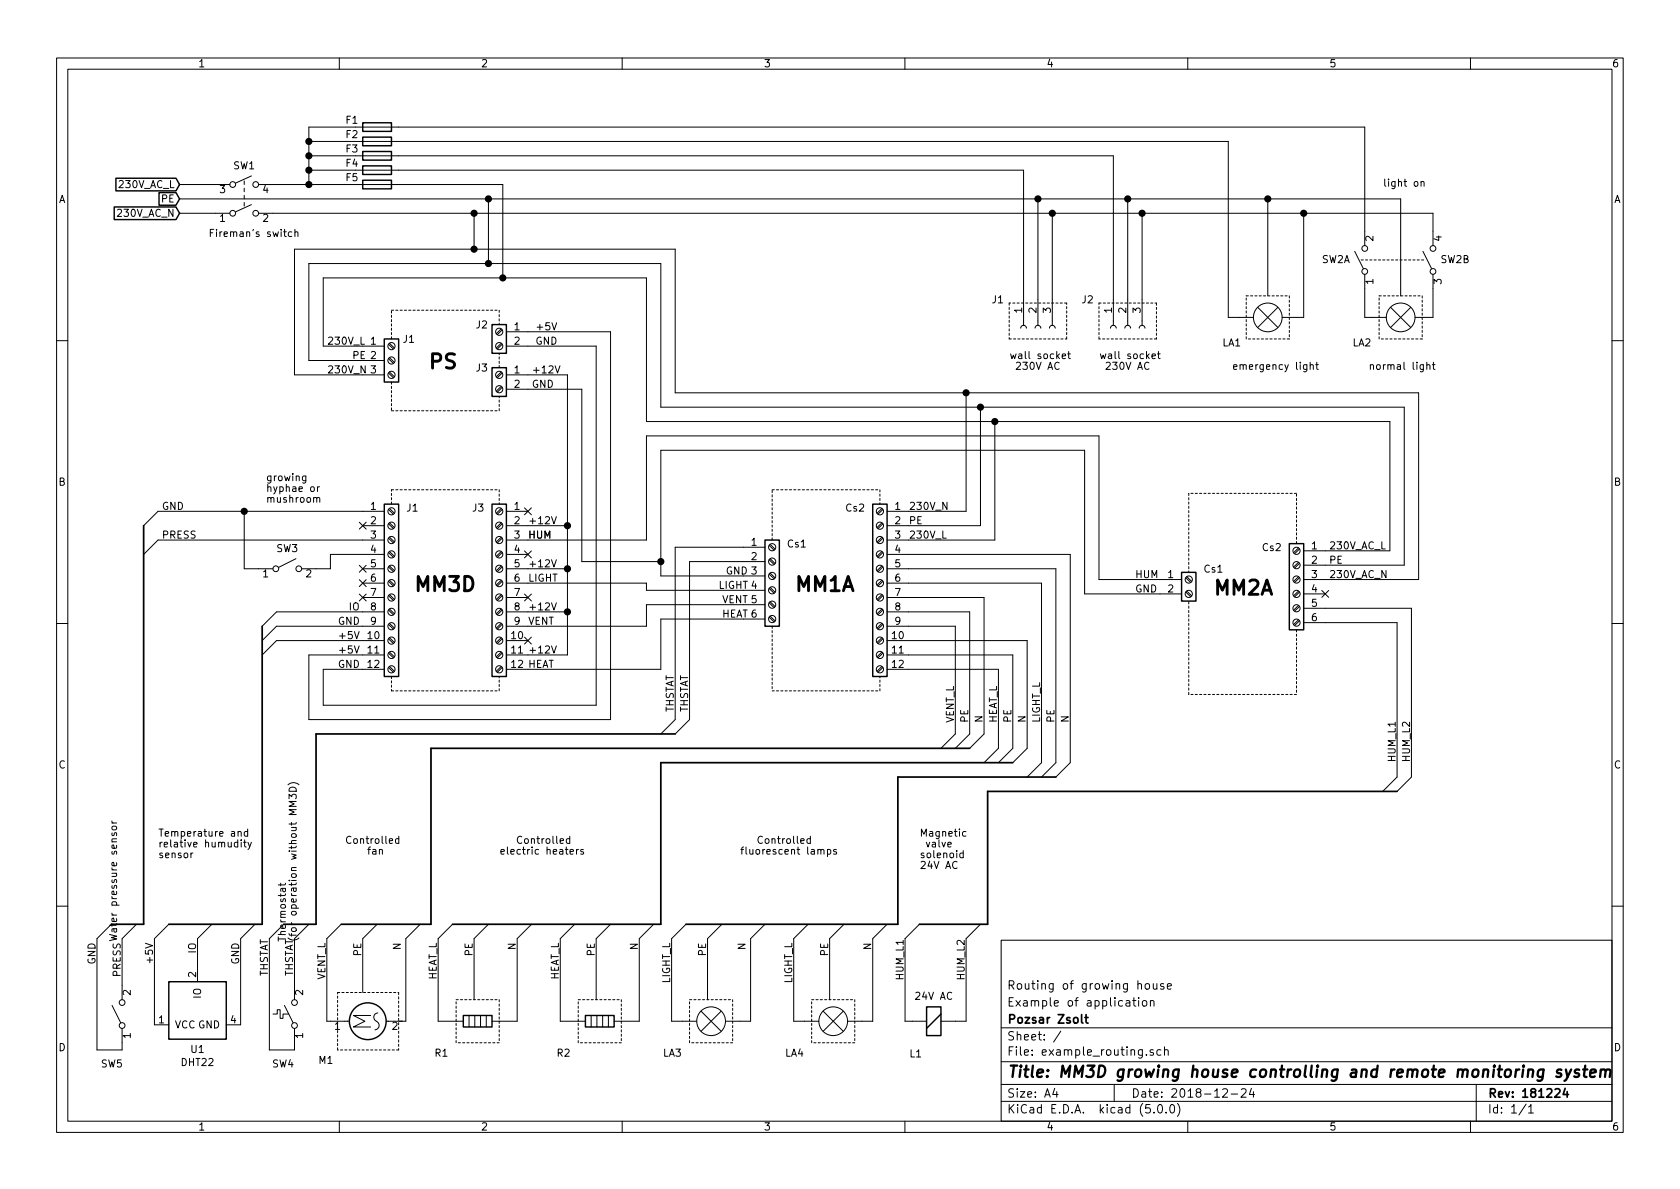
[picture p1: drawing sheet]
<svg xmlns="http://www.w3.org/2000/svg" width="297mm" height="210mm" viewBox="0 0 297 210" stroke-linecap="round" stroke-linejoin="round" font-family="sans-serif">
<g fill="none" stroke="#000" stroke-width=".18">
<path d="M10 10.3h277v189.9h-277zM12 12.2h273v186.1h-273zM60 10.3v1.9M110 10.3v1.9M160 10.3v1.9M210 10.3v1.9M260 10.3v1.9M31.7 32.6h8.9M31.7 37.7h8.9M31.7 35.2h215.9v17.1M43.2 32v.6M43.2 33.3v.6"/>
<path d="M43.2 34.5v.7M43.2 35.8v.6M44.4 36.2l-2.7 1.3M44.4 31.1l-2.7 1.3M45.7 32.6h43.2v16.5M45.7 37.7h207.7v5.7M54.6 32.6v-10.1h186.7v20.9M54.6 30.1h126.4v27.4M54.6 27.6h142.2v29.9M54.6 25h162.6v31.1h4.4M83.8 37.7v6.4M86.4 35.2v11.4"/>
<path d="M183.5 35.2v22.3M186.1 37.7v19.8M199.4 35.2v22.3M201.9 37.7v19.8M224.2 35.2v17.1M230.5 37.7v18.4h-3.8M250.2 32.2l.3-.1 .1 .1v.7h-.3l-.3-.2zM251.3 32.2l.1-.1 .3 .1 .1 .7M251.3 32.1v.8M50.1 41h.5M50.3 40.6v1.1l.3 .1M51.6 41h-.4l-.2 .2 .1 .6h.5"/>
<path d="M52.1 41.1l.2-.1h.3l.1 .8M52.1 40.6v1.2M88.6 58.2l-.8 .8M88.8 58.3l-.9 .9M89.5 58.7h18.4v68.5h-53.3v-11.4h13.3M97.6 57.1l.4 1.2 .4-1.2M180.5 58l.1-.3 .3-.2 .4 .2 .2 .3M183 58l.1-.3 .3-.2 .4 .2 .2 .3M185.5 58l.2-.3 .3-.2 .4 .2 .2 .3M196.3 58l.2-.3 .2-.2 .5 .2 .2 .3M198.9 58l.1-.3 .3-.2 .4 .2 .2 .3M201.4 58l.1-.3 .3-.2 .5 .2 .1 .3"/>
<path d="M222.4 54.4l3.5 3.5M225.9 54.4l-3.5 3.5M239.5 44.4l1.5 3.1M241.3 48.5v7.6h3.8M245.9 54.4l3.5 3.5M249.4 54.4l-3.5 3.5M251.6 44.4l1.5 3.1M253.4 48.5v7.6h-3.2M10 60.2h2M67.9 66.3h-15.8v-22.2h67.3v25.4h131.4v33h-20.3M67.9 61.2h-10.8v-12.1h57.2v25.4h131.4v22.9h-15.2M67.9 63.7h-13.3v-17.1h62.2v25.4h131.5v27.9h-17.8"/>
<path d="M68.7 66l.8 .8M68.7 63.4l.8 .9M68.7 60.9l.8 .8M68.9 65.8l.8 .8M68.9 63.2l.8 .9M68.9 60.7l.8 .8M88.6 68.3l-.8 .9M88.6 65.8l-.8 .8M88.6 60.7l-.8 .8M88.8 68.5l-.9 .8M88.8 66l-.9 .8M88.8 60.9l-.9 .8"/>
<path d="M89.5 68.8h13.4v30.5h13.9M89.5 66.3h10.8v49.5h-10.8M89.5 61.2h15.9v63.5h-48.3v-6.3h10.8M98.1 64.7l.5 1.3 .4-1.3M170.8 69.5v20.9h-14M173.4 72v21h-16.6M175.9 74.5v21h-19.1M187.3 64.2a.6 .6 0 0 0-.9 .4 .6 .6 0 0 0 .6 .7l.3-.1M187.8 63l.6-.1v-.3h-.4l-.2 .2 .1 .6h.5M188.8 62.6h.5M189 62.1v1.1l.3 .2M203.1 64.2a.6 .6 0 0 0-.8 .4 .6 .6 0 0 0 .6 .7l.2-.1"/>
<path d="M203.7 63l.6-.1-.1-.3h-.3l-.2 .2 .1 .6h.4M204.6 62.6h.5M204.8 62.1v1.1l.3 .2M231.1 64.5v1l-.3 .3-.3-.1M231.1 64.5h-.4l-.2 .2 .1 .6h.5M231.6 64.6l.2-.1h.3l.1 .8M231.6 64.1v1.2M232.6 64.5h.5M232.8 64.1v1l.3 .2M251.7 64.5l-.1 1.1-.2 .2-.3-.1M251.7 64.5h-.4l-.2 .2 .1 .6h.5M252.3 64.6l.2-.1h.3v.8"/>
<path d="M252.3 64.1v1.2M253.2 64.5h.5M253.4 64.1v1l.3 .2M285 60.2h2M43.2 90.4v10.2h5.1M52.3 98.8l-3 1.5M54.1 84.2v1l-.3 .2h-.3M54.1 84.2h-.4l-.2 .2 .1 .6h.5M55 86.1h.3l.3 .2v.4l-.3 .2h-.3l-.1-.2zM55.4 88.1l.3-.1h.3v.8M56 88.2l.2-.2h.3v.8M56.1 86.1v.8"/>
<path d="M56.5 86.1h-.3l-.1 .2M63.5 92.3l1.2 1.3M63.5 100l1.2 1.2M64.1 93h3.8M64.7 92.3l-1.2 1.3M64.7 100l-1.2 1.2M67.9 90.4h-40l-2.5 2.6M67.9 95.5h-40l-2.5 2.5M67.9 98h-9.5v2.6h-5.1M68.7 97.7l.8 .8M68.7 95.2l.8 .8M68.7 92.6l.8 .9"/>
<path d="M68.7 90.1l.8 .8M68.9 97.5l.8 .9M68.9 95l.8 .8M68.9 92.5l.8 .8M68.9 89.9l.8 .8M88.6 97.5l-.8 .9M88.6 95l-.8 .8M88.6 92.5l-.8 .8M88.6 89.9l-.8 .8M88.8 97.7l-.9 .8M88.8 95.2l-.9 .8M88.8 92.6l-.9 .9"/>
<path d="M88.8 90.1l-.9 .8M89.5 95.5h24.8v-18.4h80v25.4h14.6M89.5 90.4h3.8M89.5 93h10.8M89.5 98h3.8M92.7 89.8l1.3 1.2M92.7 97.4l1.3 1.2M94 89.8l-1.3 1.2M94 97.4l-1.3 1.2M97.5 91.4l.4 1.2 .5-1.2M97.5 99l.4 1.2 .5-1.2M135.3 96.8h-15.9v30.4l-2.6 2.6"/>
<path d="M135.3 99.3h-13.4v27.9l-2.5 2.6M136 99l.9 .8M136 96.4l.9 .9M136.2 98.8l.8 .8M136.2 96.3l.8 .8M155.9 97.5l-.8 .9M155.9 95l-.8 .8M155.9 92.5l-.8 .8M155.9 89.9l-.8 .8M156.1 97.7l-.9 .8M156.1 95.2l-.9 .8M156.1 92.6l-.9 .9"/>
<path d="M156.1 90.1l-.9 .8M156.8 98h32.4v36.9l-2.5 2.5M229.6 99.4l-.9 .9M229.6 96.9l-.9 .8M229.8 99.6l-.9 .9M229.8 97.1l-.9 .8M10 110.3h2M62.7 114.2l.4 1.3 .4-1.3M62.7 111.7l.4 1.2 .4-1.2M63.5 102.5l1.2 1.2M63.5 105l1.2 1.3M64.1 100.6h3.8"/>
<path d="M64.1 103.1h3.8M64.1 105.7h3.8M64.7 102.5l-1.2 1.2M64.7 105l-1.2 1.3M67.9 113.3h-19l-2.5 2.5M67.9 108.2h-19l-2.5 2.5M67.9 110.7h-19l-2.5 2.6M68.7 118l.8 .9M68.7 115.5l.8 .8M68.7 112.9l.8 .9M68.7 110.4l.8 .8M68.7 107.9l.8 .8"/>
<path d="M68.7 105.3l.8 .9M68.7 102.8l.8 .8M68.7 100.2l.8 .9M68.9 117.9l.8 .8M68.9 115.3l.8 .8M68.9 112.8l.8 .8M68.9 110.2l.8 .9M68.9 107.7l.8 .8M68.9 105.2l.8 .8M68.9 102.6l.8 .8M68.9 100.1l.8 .8M88.6 117.9l-.8 .8"/>
<path d="M88.6 115.3l-.8 .8M88.6 112.8l-.8 .8M88.6 110.2l-.8 .9M88.6 107.7l-.8 .8M88.6 105.2l-.8 .8M88.6 102.6l-.8 .8M88.6 100.1l-.8 .8M88.8 118l-.9 .9M88.8 115.5l-.9 .8M88.8 112.9l-.9 .9M88.8 110.4l-.9 .8M88.8 107.9l-.9 .8"/>
<path d="M88.8 105.3l-.9 .9M88.8 102.8l-.9 .8M88.8 100.2l-.9 .9M89.5 103.1h24.8v1.3h21M89.5 113.3h3.8M89.5 100.6h10.8M89.5 105.7h3.8M89.5 108.2h10.8M92.7 105l1.3 1.3M92.7 112.7l1.3 1.2M94 105l-1.3 1.3M94 112.7l-1.3 1.2"/>
<path d="M97.5 106.6l.4 1.3 .5-1.3M97.5 114.2l.4 1.3 .5-1.3M135.3 101.8h-18.5v-22.2h75v25.4h17.1M135.3 106.9h-21v3.8h-24.8M135.3 109.5h-18.5v8.9h-27.3M136 109.1l.9 .9M136 106.6l.9 .8M136 104.1l.9 .8M136 101.5l.9 .9M136.2 109l.8 .8M136.2 106.4l.8 .9M136.2 103.9l.8 .8"/>
<path d="M136.2 101.3l.8 .9M155.9 117.9l-.8 .8M155.9 115.3l-.8 .8M155.9 112.8l-.8 .8M155.9 110.2l-.8 .9M155.9 107.7l-.8 .8M155.9 105.2l-.8 .8M155.9 102.6l-.8 .8M155.9 100.1l-.8 .8M156.1 118l-.9 .9M156.1 115.5l-.9 .8M156.1 112.9l-.9 .9"/>
<path d="M156.1 110.4l-.9 .8M156.1 107.9l-.9 .8M156.1 105.3l-.9 .9M156.1 102.8l-.9 .8M156.1 100.2l-.9 .9M156.8 113.3h24.8v19l-2.5 2.6M156.8 115.8h22.3v16.5l-2.6 2.6M156.8 118.4h19.7v13.9l-2.5 2.6M156.8 100.6h29.9v34.3l-2.6 2.5M156.8 103.1h27.3v31.8l-2.5 2.5M156.8 105.7h17.2v24.1l-2.6 2.5M156.8 108.2h14.6v21.6l-2.5 2.5"/>
<path d="M156.8 110.7h12.1v19.1l-2.5 2.5M209.7 104.7l.8 .8M209.7 102.2l.8 .8M209.8 104.5l.9 .9M209.8 102l.9 .8M229.6 109.6l-.9 .8M229.6 107.1l-.9 .8M229.6 104.5l-.9 .9M229.6 102l-.9 .8M229.8 109.8l-.9 .8M229.8 107.2l-.9 .9M229.8 104.7l-.9 .8"/>
<path d="M229.8 102.2l-.9 .8M230.5 105h3.8M230.5 107.6h19.1v29.8l-2.6 2.5M230.5 110.1h16.5v27.3l-2.5 2.5M233.7 104.4l1.2 1.2M234.9 104.4l-1.2 1.2M285 110.3h2M50.9 138.8a1.4 1.4 0 0 1 2 0M51.3 139.3a.67 .67 0 0 1 .7-.1 .67 .67 0 0 1 .4 .7h-1.3zM19.8 145.2v.2l.2 .1M19.8 145.5h.8M19.8 147.3v.3l.2 .2 .1-.1 .2-.4h.3v.5"/>
<path d="M19.8 146.2l.7-.1 .1 .2v.3l-.2 .2-.5-.1-.1-.2zM34.1 150.8l-.2 .1-.1 .2M42 149l-.3-.1-.3 .3 .2 .5h.4M42 148.5v1.3M42.1 147.2l.2-.2 .3 .1v.8M42.1 147v.9M42.6 148.5v.1M42.6 148.9v.9M43.1 148.9h.4M43.3 148.5v1.1l.2 .2M43.8 147.1l-.4-.1-.2 .3 .1 .5h.5M43.8 146.6v1.3"/>
<path d="M43.8 148.9l.3 .9M44.4 148.9l-.4 1.2-.2 .1M49.6 156.2v.5M50.5 156.2l-.2 .3h-1.1M51.1 141.2v-.7l.5 .4 .1-.4h.4l.3 .2-.2 .5M52.4 143.2h-1.3l.9 .4-.9 .4h1.3M52.4 141.7h-1.3l.9 .5-.9 .4h1.3M65.9 150.3h.5l.1 .7M66.5 150.5l-.5 .1-.1 .1v.3h.6M67.1 150.3l.2-.1 .3 .1v.7M67.1 150.2v.8M70.5 148.4l-.3-.1-.3 .2 .1 .6h.5"/>
<path d="M70.5 147.9v1.2M98.4 147.9v1.1l.2 .1M99 148.7l.6-.1v-.2l-.4-.1-.2 .2 .1 .6h.5M100.7 148.4l-.3-.1-.3 .2 .2 .6h.4M100.7 147.9v1.2M100.8 150.6l.6-.1-.1-.2-.3-.1-.2 .2v.6h.5M101.9 150.2v.8M102.3 150.2l-.4 .2M103.1 150.3l-.3-.1-.1 .2v.2l.4 .1v.3h-.4M141 147.9v1.1l.1 .1M141.6 148.7l.6-.1-.1-.2-.3-.1-.2 .2v.6h.5M143.3 148.4l-.4-.1-.2 .2 .1 .6h.5"/>
<path d="M143.3 147.9v1.2M145.1 150.4l.2-.2 .3 .1 .1 .7M146.3 150.3l.4-.1 .2 .2-.1 .6h-.5M146.3 150.2v1.3M147.9 150.3l-.3-.1-.2 .2v.2l.5 .1v.3h-.5M167.6 149.3l.6-.1-.1-.2-.3-.1-.2 .2v.6h.5M169.2 152.4a.6 .6 0 0 0-.8 .5 .6 .6 0 0 0 .6 .7l.2-.1M170.3 150.9l-.3-.1-.3 .3 .1 .5h.5M170.3 150.4v1.3M170.8 147.1l-.4-.1-.2 .3 .1 .5h.5M10 160.2h2M19.7 163.4l-2.6 2.6v19.7h4.5v-3.8"/>
<path d="M19.8 177.8l1.5 3M24.1 163.4l-2.5 2.6v10.8M29.8 163.4l-2.5 2.6v15.2h2.5M37.5 163.4l-2.6 2.6v7.6M45.1 163.4l-2.6 2.6v15.2h-2.5M48.3 179.3h.7v-.7h.5v1.5h.5v-.8h1.1M50.2 163.4l-2.6 2.6v19.7h4.5v-3.8M50.3 177.8l1.5 3M54.6 163.4l-2.5 2.6v10.8M60.3 163.4l-2.5 2.6v14.6h4M65.5 179.6h-3l2 1-2 1h3M66.7 163.4l-2.6 2.6v9.5"/>
<path d="M66.8 179.1a.82 .82 0 0 0-.7 .8 .82 .82 0 0 0 .7 .8 .77 .77 0 0 1 .2 .9 .77 .77 0 0 1-.7 .5M74.3 163.4l-2.5 2.6v14.6h-3.5M80 163.4l-2.5 2.6v14.6h4.4M82.9 179.6v2M83.9 179.6v2M85 179.6v2M86 179.6v2M86.4 163.4l-2.6 2.6v10.8M94 163.4l-2.6 2.6v14.6h-4.4M101.6 163.4l-2.5 2.6v14.6h4.4M104.5 179.6v2M105.5 179.6v2"/>
<path d="M106.6 179.6v2M107.6 179.6v2M107.9 163.4l-2.5 2.6v10.8M115.6 163.4l-2.6 2.6v14.6h-4.4M121.3 163.4l-2.6 2.6v14.6h4.5M124 178.8l3.5 3.6M127.5 178.8l-3.5 3.6M127.6 163.4l-2.5 2.6v10.8M135.3 163.4l-2.6 2.6v14.6h-4.4M142.9 163.4l-2.6 2.6v14.6h4.5M145.5 178.8l3.6 3.6M149.1 178.8l-3.6 3.6"/>
<path d="M149.2 163.4l-2.5 2.6v10.8M156.8 163.4l-2.5 2.6v14.6h-4.4M162.6 163.4l-2.6 2.6v14.6h3.8M173.4 163.4l-2.6 2.6v14.6h-4.4M177 166.3h108v32h-108zM199.1 177h.6l.1 .9M199.8 177.3l-.5 .1-.2 .2v.2l.2 .1 .5-.1M200.3 176.9h.5M200.5 176.4v1.3l.3 .2M201.3 176.4v.2M201.3 176.9v1M202.1 177.1l.2-.2 .4 .2v.7l-.2 .1-.4-.1z"/>
<path d="M202.5 174.1l.3-.2 .4 .2 .1 .5-.2 .2-.3 .1-.3-.1zM203.4 177.1l.2-.2 .4 .1v.9M203.4 176.9v1M203.9 173.9l.1 .9 .3 .1 .2-.1M204.5 173.9v1M205.8 174a.37 .37 0 0 0-.6 .1l.1 .3 .5 .1v.1l-.2 .3-.4-.1M206.4 174.4l.7-.1-.1-.3-.4-.1-.2 .2 .1 .7h.5M285 160.2h2M60 198.3v1.9M110 198.3v1.9M160 198.3v1.9M177 194.8h108"/>
<path d="M177 191.8h108M177 187.8h108M177 181.8h108M186.5 192.5l-.4 1h1M186.8 193v1M187.6 182.3l-1.3 2M197 191.8v3M202.7 186.5v.1M203.9 185.7a.37 .37 0 0 0-.6 .1l.1 .2 .5 .2 .1 .1-.2 .3-.5-.1M204 196.7v.1M204.8 195.5l.4-.2a.94 .94 0 0 1 0 1.5 .79 .79 0 0 1-.4-1.3zM205.3 185.7l-.5-.1-.3 .3 .2 .6h.6"/>
<path d="M205.9 185.7h.1a.37 .37 0 0 1 .6 .1v.8M205.9 185.1v1.5M206.2 196.7v.1M207 195.4l.3-.1a.94 .94 0 0 1 0 1.5 .82 .82 0 0 1-.3-1.4zM208.2 195.1a1.71 1.71 0 0 1 0 2.3M210 198.3v1.9M216.2 192.7l.2-.2h.4l.2 .5-.9 1h.9M217.7 193.5h1.1M219.5 192.7l.2-.2h.3l.3 .2v.3v.2l-.9 .8h.9M221.3 192.5l-.4 1h.9M221.6 193v1M260 198.3v1.9"/>
<path d="M261 191.8v6.5M269.8 195.2l-1.2 2M270.3 195.8l.4-.5v1.5M270.3 196.8h.8"/>
<circle cx="41.1" cy="37.7" r=".51"/>
<circle cx="41.1" cy="32.6" r=".51"/>
<circle cx="45.2" cy="32.6" r=".51"/>
<circle cx="45.2" cy="37.7" r=".51"/>
<circle cx="88.3" cy="58.7" r=".63"/>
<circle cx="224.2" cy="56.1" r="2.54"/>
<circle cx="241.3" cy="43.9" r=".51"/>
<circle cx="241.3" cy="48" r=".51"/>
<circle cx="247.6" cy="56.1" r="2.54"/>
<circle cx="253.4" cy="48" r=".51"/>
<circle cx="253.4" cy="43.9" r=".51"/>
<circle cx="69.2" cy="61.2" r=".63"/>
<circle cx="69.2" cy="66.3" r=".63"/>
<circle cx="69.2" cy="63.7" r=".63"/>
<circle cx="88.3" cy="61.2" r=".63"/>
<circle cx="88.3" cy="66.3" r=".63"/>
<circle cx="88.3" cy="68.8" r=".63"/>
<circle cx="69.2" cy="93" r=".63"/>
<circle cx="69.2" cy="90.4" r=".63"/>
<circle cx="69.2" cy="98" r=".63"/>
<circle cx="69.2" cy="95.5" r=".63"/>
<circle cx="88.3" cy="90.4" r=".63"/>
<circle cx="88.3" cy="95.5" r=".63"/>
<circle cx="88.3" cy="98" r=".63"/>
<circle cx="88.3" cy="93" r=".63"/>
<circle cx="136.5" cy="96.8" r=".63"/>
<circle cx="136.5" cy="99.3" r=".63"/>
<circle cx="155.6" cy="98" r=".63"/>
<circle cx="155.6" cy="90.4" r=".63"/>
<circle cx="155.6" cy="93" r=".63"/>
<circle cx="155.6" cy="95.5" r=".63"/>
<circle cx="229.2" cy="99.9" r=".63"/>
<circle cx="229.2" cy="97.4" r=".63"/>
<circle cx="48.8" cy="100.6" r=".51"/>
<circle cx="52.8" cy="100.6" r=".51"/>
<circle cx="69.2" cy="118.4" r=".63"/>
<circle cx="69.2" cy="113.3" r=".63"/>
<circle cx="69.2" cy="110.7" r=".63"/>
<circle cx="69.2" cy="115.8" r=".63"/>
<circle cx="69.2" cy="108.2" r=".63"/>
<circle cx="69.2" cy="105.7" r=".63"/>
<circle cx="69.2" cy="103.1" r=".63"/>
<circle cx="69.2" cy="100.6" r=".63"/>
<circle cx="88.3" cy="115.8" r=".63"/>
<circle cx="88.3" cy="108.2" r=".63"/>
<circle cx="88.3" cy="113.3" r=".63"/>
<circle cx="88.3" cy="103.1" r=".63"/>
<circle cx="88.3" cy="110.7" r=".63"/>
<circle cx="88.3" cy="118.4" r=".63"/>
<circle cx="88.3" cy="105.7" r=".63"/>
<circle cx="88.3" cy="100.6" r=".63"/>
<circle cx="136.5" cy="109.5" r=".63"/>
<circle cx="136.5" cy="101.8" r=".63"/>
<circle cx="136.5" cy="106.9" r=".63"/>
<circle cx="136.5" cy="104.4" r=".63"/>
<circle cx="155.6" cy="118.4" r=".63"/>
<circle cx="155.6" cy="115.8" r=".63"/>
<circle cx="155.6" cy="113.3" r=".63"/>
<circle cx="155.6" cy="108.2" r=".63"/>
<circle cx="155.6" cy="105.7" r=".63"/>
<circle cx="155.6" cy="103.1" r=".63"/>
<circle cx="155.6" cy="100.6" r=".63"/>
<circle cx="155.6" cy="110.7" r=".63"/>
<circle cx="210.2" cy="102.5" r=".63"/>
<circle cx="210.2" cy="105" r=".63"/>
<circle cx="229.2" cy="107.6" r=".63"/>
<circle cx="229.2" cy="102.5" r=".63"/>
<circle cx="229.2" cy="105" r=".63"/>
<circle cx="229.2" cy="110.1" r=".63"/>
<circle cx="21.6" cy="177.3" r=".51"/>
<circle cx="52.1" cy="177.3" r=".51"/>
<circle cx="21.6" cy="181.4" r=".51"/>
<circle cx="52.1" cy="181.4" r=".51"/>
<circle cx="125.7" cy="180.6" r="2.54"/>
<circle cx="147.3" cy="180.6" r="2.54"/>
</g>
<g fill="none" stroke="#000" stroke-width=".3">
<path d="M25.4 93v70.4h-5.7M46.4 110.7v52.7h-16.6M119.4 129.8h-63.5v33.6h-5.7M171.4 132.3h-95.2v31.1h-15.9M179.1 134.9h-62.3v28.5h-36.8M186.7 137.4h-28v26h-37.4M247 139.9h-72.4v23.5h-12M191.2 179.4v1.3l.3 .2M191.8 179.9h.6M192 179.4v1.3l.4 .2M275 192.7l.2-.2h.3l.2 .2 .1 .3-.9 1h.9M276.7 192.5l-.3 1h.9"/>
<path d="M277.1 193v1"/>
</g>
<path d="M272.9 189.1l-.2 1.6a.58 .58 0 0 1-.9 .3M272.9 189.2a.68 .68 0 0 0-1 .3v.6l.1 .2 .2 .1 .6-.1M276.1 189.2a.49 .49 0 0 0-.8 .3v.2l.5 .1 .3 .3-.4 .3-.5-.1M276.9 189.1l.3 1.3M277.8 189.1l-.9 1.8-.3 .2M279.2 189.2a.49 .49 0 0 0-.8 .3l.3 .3 .4 .1 .1 .2-.3 .3-.6-.1M279.9 189.1h.8M280.3 188.4l-.2 1.8v.1l.4 .1M281.2 189.8l.9-.2v-.4l-.6-.1-.3 .3v.9l.2 .1 .6-.1M283 189.3a.52 .52 0 0 1 .9 .1l-.1 1M283.1 189.1l-.2 1.3M283.9 189.4l.3-.3 .5 .1 .1 .2-.2 1" fill="none" stroke="#000" stroke-width=".41"/>
<g fill="none" stroke="#000" stroke-width=".25">
<path d="M20.2 36.6h10.9l.6 1.1-.6 1.1h-10.9zM20.5 31.5h10.6l.6 1.1-.6 1.2h-10.6zM28.1 34.1h3l.6 1.1-.6 1.1h-3zM64.1 31.9h5.1v1.5h-5.1zM64.1 29.3h5.1v1.6h-5.1zM64.1 26.8h5.1v1.5h-5.1zM64.1 24.3h5.1v1.5h-5.1zM64.1 21.7h5.1v1.5h-5.1zM67.9 59.9h2.6v7.7h-2.6zM87 57.4h2.5v5.1h-2.5zM87 65h2.5v5.1h-2.5zM67.9 89.1h2.6v30.5h-2.6z"/>
<path d="M87 89.1h2.5v30.5h-2.5zM135.3 95.5h2.5v15.2h-2.5zM154.3 89.1h2.5v30.5h-2.5zM228 96.1h2.5v15.3h-2.5zM208.9 101.2h2.6v5.1h-2.6zM29.8 173.6h10.2v10.2h-10.2zM81.9 179.6h5.1v2h-5.1zM103.5 179.6h5.1v2h-5.1zM163.8 178h2.6v5.1h-2.6zM166.4 179.3l-2.6 2.6"/>
<circle cx="65" cy="180.6" r="3.3"/>
</g>
<g fill="none" stroke="#000" stroke-width=".18" stroke-dasharray=".4 .4">
<path d="M69.2 59.9v-5M69.2 54.9h19.1M88.3 54.9v2.5M178.4 59.9h10.2M178.4 53.6v6.3M188.6 59.9v-6.3M188.6 53.6h-10.2M194.3 59.9v-6.3M194.3 53.6h10.2M204.5 53.6v6.3M204.5 59.9h-10.2M220.3 52.3h7.7"/>
<path d="M220.3 59.9v-7.6M228 52.3v7.6M228 59.9h-7.7M240.7 46h11.4M243.8 52.3h7.7M243.8 59.9v-7.6M251.5 52.3v7.6M251.5 59.9h-7.7M69.2 67.6v5M69.2 72.6h19.1M88.3 72.6v-2.5M88.3 65v-2.5"/>
<path d="M69.2 89.1v-2.5M69.2 86.6h19.1M88.3 86.6v2.5M136.5 95.5v-8.9M136.5 86.6h19.1M155.6 86.6v2.5M210.2 87.2v14M229.2 96.1v-8.9M229.2 87.2h-19M69.2 119.6v2.6M136.5 110.7v11.5M229.2 111.4v11.4"/>
<path d="M69.2 122.2h19.1M88.3 122.2v-2.6M136.5 122.2h19.1M155.6 122.2v-2.6M210.2 122.8v-16.5M229.2 122.8h-19M59.7 175.5h10.8M70.5 175.5v10.2M80.6 176.8h7.7M88.3 176.8v7.6M102.2 176.8h7.7M109.9 176.8v7.6"/>
<path d="M121.9 176.8h7.6M129.5 176.8v7.6M143.5 176.8h7.6M151.1 176.8v7.6M59.7 185.7v-10.2M70.5 185.7h-10.8M80.6 184.4v-7.6M88.3 184.4h-7.7M102.2 184.4v-7.6M109.9 184.4h-7.7M121.9 184.4v-7.6M129.5 184.4h-7.6"/>
<path d="M143.5 184.4v-7.6M151.1 184.4h-7.6"/>
</g>
<g fill="#000" stroke="#000" stroke-width=".25">
<circle cx="54.6" cy="27.6" r=".51"/>
<circle cx="54.6" cy="32.6" r=".51"/>
<circle cx="54.6" cy="30.1" r=".51"/>
<circle cx="54.6" cy="25" r=".51"/>
<circle cx="83.8" cy="37.7" r=".51"/>
<circle cx="86.4" cy="35.2" r=".51"/>
<circle cx="183.5" cy="35.2" r=".51"/>
<circle cx="186.1" cy="37.7" r=".51"/>
<circle cx="199.4" cy="35.2" r=".51"/>
<circle cx="201.9" cy="37.7" r=".51"/>
<circle cx="224.2" cy="35.2" r=".51"/>
<circle cx="230.5" cy="37.7" r=".51"/>
<circle cx="83.8" cy="44.1" r=".51"/>
<circle cx="86.4" cy="46.6" r=".51"/>
<circle cx="88.9" cy="49.1" r=".51"/>
<circle cx="170.8" cy="69.5" r=".51"/>
<circle cx="173.4" cy="72" r=".51"/>
<circle cx="175.9" cy="74.5" r=".51"/>
<circle cx="43.2" cy="90.4" r=".51"/>
<circle cx="100.3" cy="93" r=".51"/>
<circle cx="116.8" cy="99.3" r=".51"/>
<circle cx="100.3" cy="100.6" r=".51"/>
<circle cx="100.3" cy="108.2" r=".51"/>
</g>
<g font-size="3.5">
<text x="75.6" y="65.2">PS</text>
<text x="73" y="104.6">MM3D</text>
<text x="140.3" y="104.6">MM1A</text>
<text x="215" y="105.2">MM2A</text>
</g>
<text font-size="2.8" x="178" y="190.5">Title: MM3D growing house controlling and remote monitoring system</text>
<g font-size="2.1">
<text x="178" y="178">Example of application</text>
<text x="178" y="175">Routing of growing house</text>
<text x="178" y="184">Sheet: /</text>
<text x="178" y="181">Pozsar Zsolt</text>
<text x="178" y="186.7">File: example_routing.sch</text>
<text x="178" y="196.9">KiCad E.D.A. kicad (5.0.0)</text>
<text x="178" y="194.1">Size: A4</text>
<text x="200" y="194.1">Date: 2018-12-24</text>
<text x="263" y="194.1">Rev: 181224</text>
<text x="263" y="196.9">Id: 1/1</text>
</g>
<g font-size="1.8">
<text x="35" y="11.9">1</text>
<text x="85" y="11.9">2</text>
<text x="135" y="11.9">3</text>
<text x="185" y="11.9">4</text>
<text x="235" y="11.9">5</text>
<text x="285" y="11.9">6</text>
<text x="61.2" y="21.9">F1</text>
<text x="41.3" y="29.9">SW1</text>
<text x="61.2" y="29.5">F4</text>
<text x="61.2" y="27">F3</text>
<text x="61.2" y="24.4">F2</text>
<text x="10.4" y="35.9">A</text>
<text x="21.2" y="33.3">230V_AC_L</text>
<text x="28.6" y="35.8">PE</text>
<text x="38.9" y="34.2">3</text>
<text x="46.5" y="34.2">4</text>
<text x="61.2" y="32">F5</text>
<text x="244.5" y="33">light on</text>
<text x="285.4" y="35.9">A</text>
<text x="21" y="38.3">230V_AC_N</text>
<text x="36.8" y="41.9">Fireman's switch</text>
<text x="38.9" y="39.2">1</text>
<text x="46.5" y="39.2">2</text>
<text x="233.7" y="46.5">SW2A</text>
<text x="242.8" y="42.6" transform="rotate(-90 242.8 42.6)">2</text>
<text x="254.7" y="46.5">SW2B</text>
<text x="254.9" y="42.6" transform="rotate(-90 254.9 42.6)">4</text>
<text x="175.5" y="53.6">J1</text>
<text x="191.3" y="53.6">J2</text>
<text x="242.8" y="50.3" transform="rotate(-90 242.8 50.3)">1</text>
<text x="254.9" y="50.3" transform="rotate(-90 254.9 50.3)">3</text>
<text x="84.2" y="58.1">J2</text>
<text x="91" y="58.4">1</text>
<text x="94.6" y="58.4">+5V</text>
<text x="180.7" y="55.3" transform="rotate(-90 180.7 55.3)">1</text>
<text x="183.3" y="55.3" transform="rotate(-90 183.3 55.3)">2</text>
<text x="185.8" y="55.3" transform="rotate(-90 185.8 55.3)">3</text>
<text x="196.6" y="55.3" transform="rotate(-90 196.6 55.3)">1</text>
<text x="199.1" y="55.3" transform="rotate(-90 199.1 55.3)">2</text>
<text x="201.7" y="55.3" transform="rotate(-90 201.7 55.3)">3</text>
<text x="57.8" y="61">230V_L</text>
<text x="62.2" y="63.5">PE 2</text>
<text x="65.6" y="61">1</text>
<text x="71.3" y="60.6">J1</text>
<text x="84.2" y="65.7">J3</text>
<text x="91" y="61">2</text>
<text x="94.6" y="61">GND</text>
<text x="178.4" y="63.5">wall socket</text>
<text x="178.9" y="65.4">230V AC</text>
<text x="194.3" y="63.5">wall socket</text>
<text x="194.8" y="65.4">230V AC</text>
<text x="216.1" y="61.3">LA1</text>
<text x="217.8" y="65.4">emergency light</text>
<text x="239.1" y="61.3">LA2</text>
<text x="241.9" y="65.4">normal light</text>
<text x="57.8" y="66">230V_N</text>
<text x="65.6" y="66">3</text>
<text x="91" y="66">1</text>
<text x="91" y="68.6">2</text>
<text x="94" y="66">+12V</text>
<text x="94" y="68.6">GND</text>
<text x="10.4" y="85.9">B</text>
<text x="47" y="85.1">growing</text>
<text x="47" y="87">hyphae or</text>
<text x="47" y="88.9">mushroom</text>
<text x="285.4" y="85.9">B</text>
<text x="28.6" y="95.2">PRESS</text>
<text x="28.6" y="90.2">GND</text>
<text x="65.6" y="90.2">1</text>
<text x="65.6" y="92.7">2</text>
<text x="65.6" y="95.2">3</text>
<text x="72" y="90.5">J1</text>
<text x="83.6" y="90.5">J3</text>
<text x="91" y="90.2">1</text>
<text x="91" y="92.7">2</text>
<text x="91" y="95.2">3</text>
<text x="93.3" y="92.7">+12V</text>
<text x="93.3" y="95.2">HUM</text>
<text x="149.6" y="90.5">Cs2</text>
<text x="158.3" y="90.2">1</text>
<text x="158.3" y="92.7">2</text>
<text x="158.3" y="95.2">3</text>
<text x="160.7" y="90.2">230V_N</text>
<text x="160.7" y="92.7">PE</text>
<text x="160.7" y="95.2">230V_L</text>
<text x="48.9" y="97.6">SW3</text>
<text x="65.6" y="97.8">4</text>
<text x="65.6" y="100.3">5</text>
<text x="91" y="97.8">4</text>
<text x="91" y="100.3">5</text>
<text x="93.3" y="100.3">+12V</text>
<text x="128.3" y="101.6">GND 3</text>
<text x="132.9" y="96.5">1</text>
<text x="132.9" y="99.1">2</text>
<text x="139.3" y="96.8">Cs1</text>
<text x="158.3" y="97.8">4</text>
<text x="158.3" y="100.3">5</text>
<text x="212.9" y="101.3">Cs1</text>
<text x="223.2" y="97.5">Cs2</text>
<text x="231.9" y="97.1">1</text>
<text x="231.9" y="99.7">2</text>
<text x="234.9" y="97.1">230V_AC_L</text>
<text x="234.9" y="99.7">PE</text>
<text x="46.5" y="102.1">1</text>
<text x="54.1" y="102.1">2</text>
<text x="61.6" y="107.9">IO</text>
<text x="65.6" y="102.9">6</text>
<text x="65.6" y="105.4">7</text>
<text x="65.6" y="107.9">8</text>
<text x="91" y="102.9">6</text>
<text x="91" y="105.4">7</text>
<text x="91" y="107.9">8</text>
<text x="93.3" y="107.9">+12V</text>
<text x="93.3" y="102.9">LIGHT</text>
<text x="127" y="104.1">LIGHT 4</text>
<text x="127.6" y="106.7">VENT 5</text>
<text x="158.3" y="102.9">6</text>
<text x="158.3" y="105.4">7</text>
<text x="158.3" y="107.9">8</text>
<text x="200.7" y="104.8">GND</text>
<text x="200.7" y="102.2">HUM</text>
<text x="206.5" y="102.2">1</text>
<text x="206.5" y="104.8">2</text>
<text x="231.9" y="102.2">3</text>
<text x="231.9" y="104.8">4</text>
<text x="231.9" y="107.3">5</text>
<text x="234.9" y="102.2">230V_AC_N</text>
<text x="59.7" y="113">+5V</text>
<text x="59.7" y="110.5">GND</text>
<text x="65.1" y="113">10</text>
<text x="65.6" y="110.5">9</text>
<text x="90.5" y="113">10</text>
<text x="91" y="110.5">9</text>
<text x="93.3" y="110.5">VENT</text>
<text x="127.6" y="109.2">HEAT 6</text>
<text x="157.8" y="113">10</text>
<text x="158.3" y="110.5">9</text>
<text x="231.9" y="109.8">6</text>
<text x="59.7" y="115.6">+5V</text>
<text x="59.7" y="118.1">GND</text>
<text x="65.1" y="115.6">11</text>
<text x="65.1" y="118.1">12</text>
<text x="90.5" y="115.6">11 +12V</text>
<text x="90.5" y="118.1">12 HEAT</text>
<text x="157.8" y="115.6">11</text>
<text x="157.8" y="118.1">12</text>
<text x="119.1" y="126" transform="rotate(-90 119.1 126)">THSTAT</text>
<text x="121.7" y="126" transform="rotate(-90 121.7 126)">THSTAT</text>
<text x="168.7" y="127.9" transform="rotate(-90 168.7 127.9)">VENT_L</text>
<text x="171.2" y="127.9" transform="rotate(-90 171.2 127.9)">PE</text>
<text x="173.7" y="127.9" transform="rotate(-90 173.7 127.9)">N</text>
<text x="176.3" y="127.9" transform="rotate(-90 176.3 127.9)">HEAT_L</text>
<text x="178.8" y="127.9" transform="rotate(-90 178.8 127.9)">PE</text>
<text x="181.4" y="127.9" transform="rotate(-90 181.4 127.9)">N</text>
<text x="183.9" y="127.9" transform="rotate(-90 183.9 127.9)">LIGHT_L</text>
<text x="186.4" y="127.9" transform="rotate(-90 186.4 127.9)">PE</text>
<text x="189" y="127.9" transform="rotate(-90 189 127.9)">N</text>
<text x="10.4" y="135.9">C</text>
<text x="246.8" y="134.9" transform="rotate(-90 246.8 134.9)">HUM_L1</text>
<text x="249.3" y="134.9" transform="rotate(-90 249.3 134.9)">HUM_L2</text>
<text x="285.4" y="135.9">C</text>
<text x="27.9" y="147.9">Temperature and</text>
<text x="27.9" y="149.9">relative humudity</text>
<text x="61" y="149.2">Controlled</text>
<text x="89.7" y="149.2">Controlled</text>
<text x="132.3" y="149.2">Controlled</text>
<text x="162.6" y="147.9">Magnetic</text>
<text x="163.1" y="149.9">valve</text>
<text x="27.9" y="151.8">sensor</text>
<text x="62.9" y="151.1">fan</text>
<text x="88.3" y="151.1">electric heaters</text>
<text x="130.8" y="151.1">fluorescent lamps</text>
<text x="162.6" y="151.8">solenoid</text>
<text x="162.6" y="153.7">24V AC</text>
<text x="20.7" y="166.6" transform="rotate(-90 20.7 166.6)">Water pressure sensor</text>
<text x="50.5" y="166.6" transform="rotate(-90 50.5 166.6)">Thermostat</text>
<text x="52.5" y="166.6" transform="rotate(-90 52.5 166.6)">(for operation without MM3D)</text>
<text x="70.9" y="167.9" transform="rotate(-90 70.9 167.9)">N</text>
<text x="91.2" y="167.9" transform="rotate(-90 91.2 167.9)">N</text>
<text x="112.8" y="167.9" transform="rotate(-90 112.8 167.9)">N</text>
<text x="131.8" y="167.9" transform="rotate(-90 131.8 167.9)">N</text>
<text x="154.1" y="167.9" transform="rotate(-90 154.1 167.9)">N</text>
<text x="16.9" y="170.6" transform="rotate(-90 16.9 170.6)">GND</text>
<text x="21.3" y="172.6" transform="rotate(-90 21.3 172.6)">PRESS</text>
<text x="27.1" y="169.8" transform="rotate(-90 27.1 169.8)">+5V</text>
<text x="34.7" y="172.8" transform="rotate(-90 34.7 172.8)">2</text>
<text x="34.7" y="168.5" transform="rotate(-90 34.7 168.5)">IO</text>
<text x="42.3" y="170.6" transform="rotate(-90 42.3 170.6)">GND</text>
<text x="47.4" y="173" transform="rotate(-90 47.4 173)">THSTAT</text>
<text x="51.8" y="173" transform="rotate(-90 51.8 173)">THSTAT</text>
<text x="57.5" y="173.4" transform="rotate(-90 57.5 173.4)">VENT_L</text>
<text x="63.9" y="169" transform="rotate(-90 63.9 169)">PE</text>
<text x="77.2" y="173.5" transform="rotate(-90 77.2 173.5)">HEAT_L</text>
<text x="83.6" y="169" transform="rotate(-90 83.6 169)">PE</text>
<text x="98.8" y="173.5" transform="rotate(-90 98.8 173.5)">HEAT_L</text>
<text x="105.2" y="169" transform="rotate(-90 105.2 169)">PE</text>
<text x="118.5" y="174" transform="rotate(-90 118.5 174)">LIGHT_L</text>
<text x="124.8" y="169" transform="rotate(-90 124.8 169)">PE</text>
<text x="140.1" y="174" transform="rotate(-90 140.1 174)">LIGHT_L</text>
<text x="146.4" y="169" transform="rotate(-90 146.4 169)">PE</text>
<text x="159.8" y="173.1" transform="rotate(-90 159.8 173.1)">HUM_L1</text>
<text x="170.6" y="173.1" transform="rotate(-90 170.6 173.1)">HUM_L2</text>
<text x="23.1" y="176" transform="rotate(-90 23.1 176)">2</text>
<text x="35.6" y="176.5" transform="rotate(-90 35.6 176.5)">IO</text>
<text x="53.6" y="176" transform="rotate(-90 53.6 176)">2</text>
<text x="162" y="176.8">24V AC</text>
<text x="10.4" y="185.9">D</text>
<text x="23.1" y="183.6" transform="rotate(-90 23.1 183.6)">1</text>
<text x="28.1" y="181">1</text>
<text x="30.9" y="181.9">VCC GND</text>
<text x="40.8" y="181">4</text>
<text x="53.6" y="183.6" transform="rotate(-90 53.6 183.6)">1</text>
<text x="59.2" y="182.1">1</text>
<text x="69.4" y="182.1">2</text>
<text x="285.4" y="185.9">D</text>
<text x="17.9" y="188.8">SW5</text>
<text x="32.1" y="188.5">DHT22</text>
<text x="33.8" y="186.2">U1</text>
<text x="48.2" y="188.8">SW4</text>
<text x="56.4" y="188.1">M1</text>
<text x="76.9" y="186.9">R1</text>
<text x="98.5" y="186.9">R2</text>
<text x="117.2" y="186.9">LA3</text>
<text x="138.8" y="186.9">LA4</text>
<text x="160.9" y="187">L1</text>
<text x="35" y="199.9">1</text>
<text x="85" y="199.9">2</text>
<text x="135" y="199.9">3</text>
<text x="185" y="199.9">4</text>
<text x="235" y="199.9">5</text>
<text x="285" y="199.9">6</text>
</g>
</svg>
